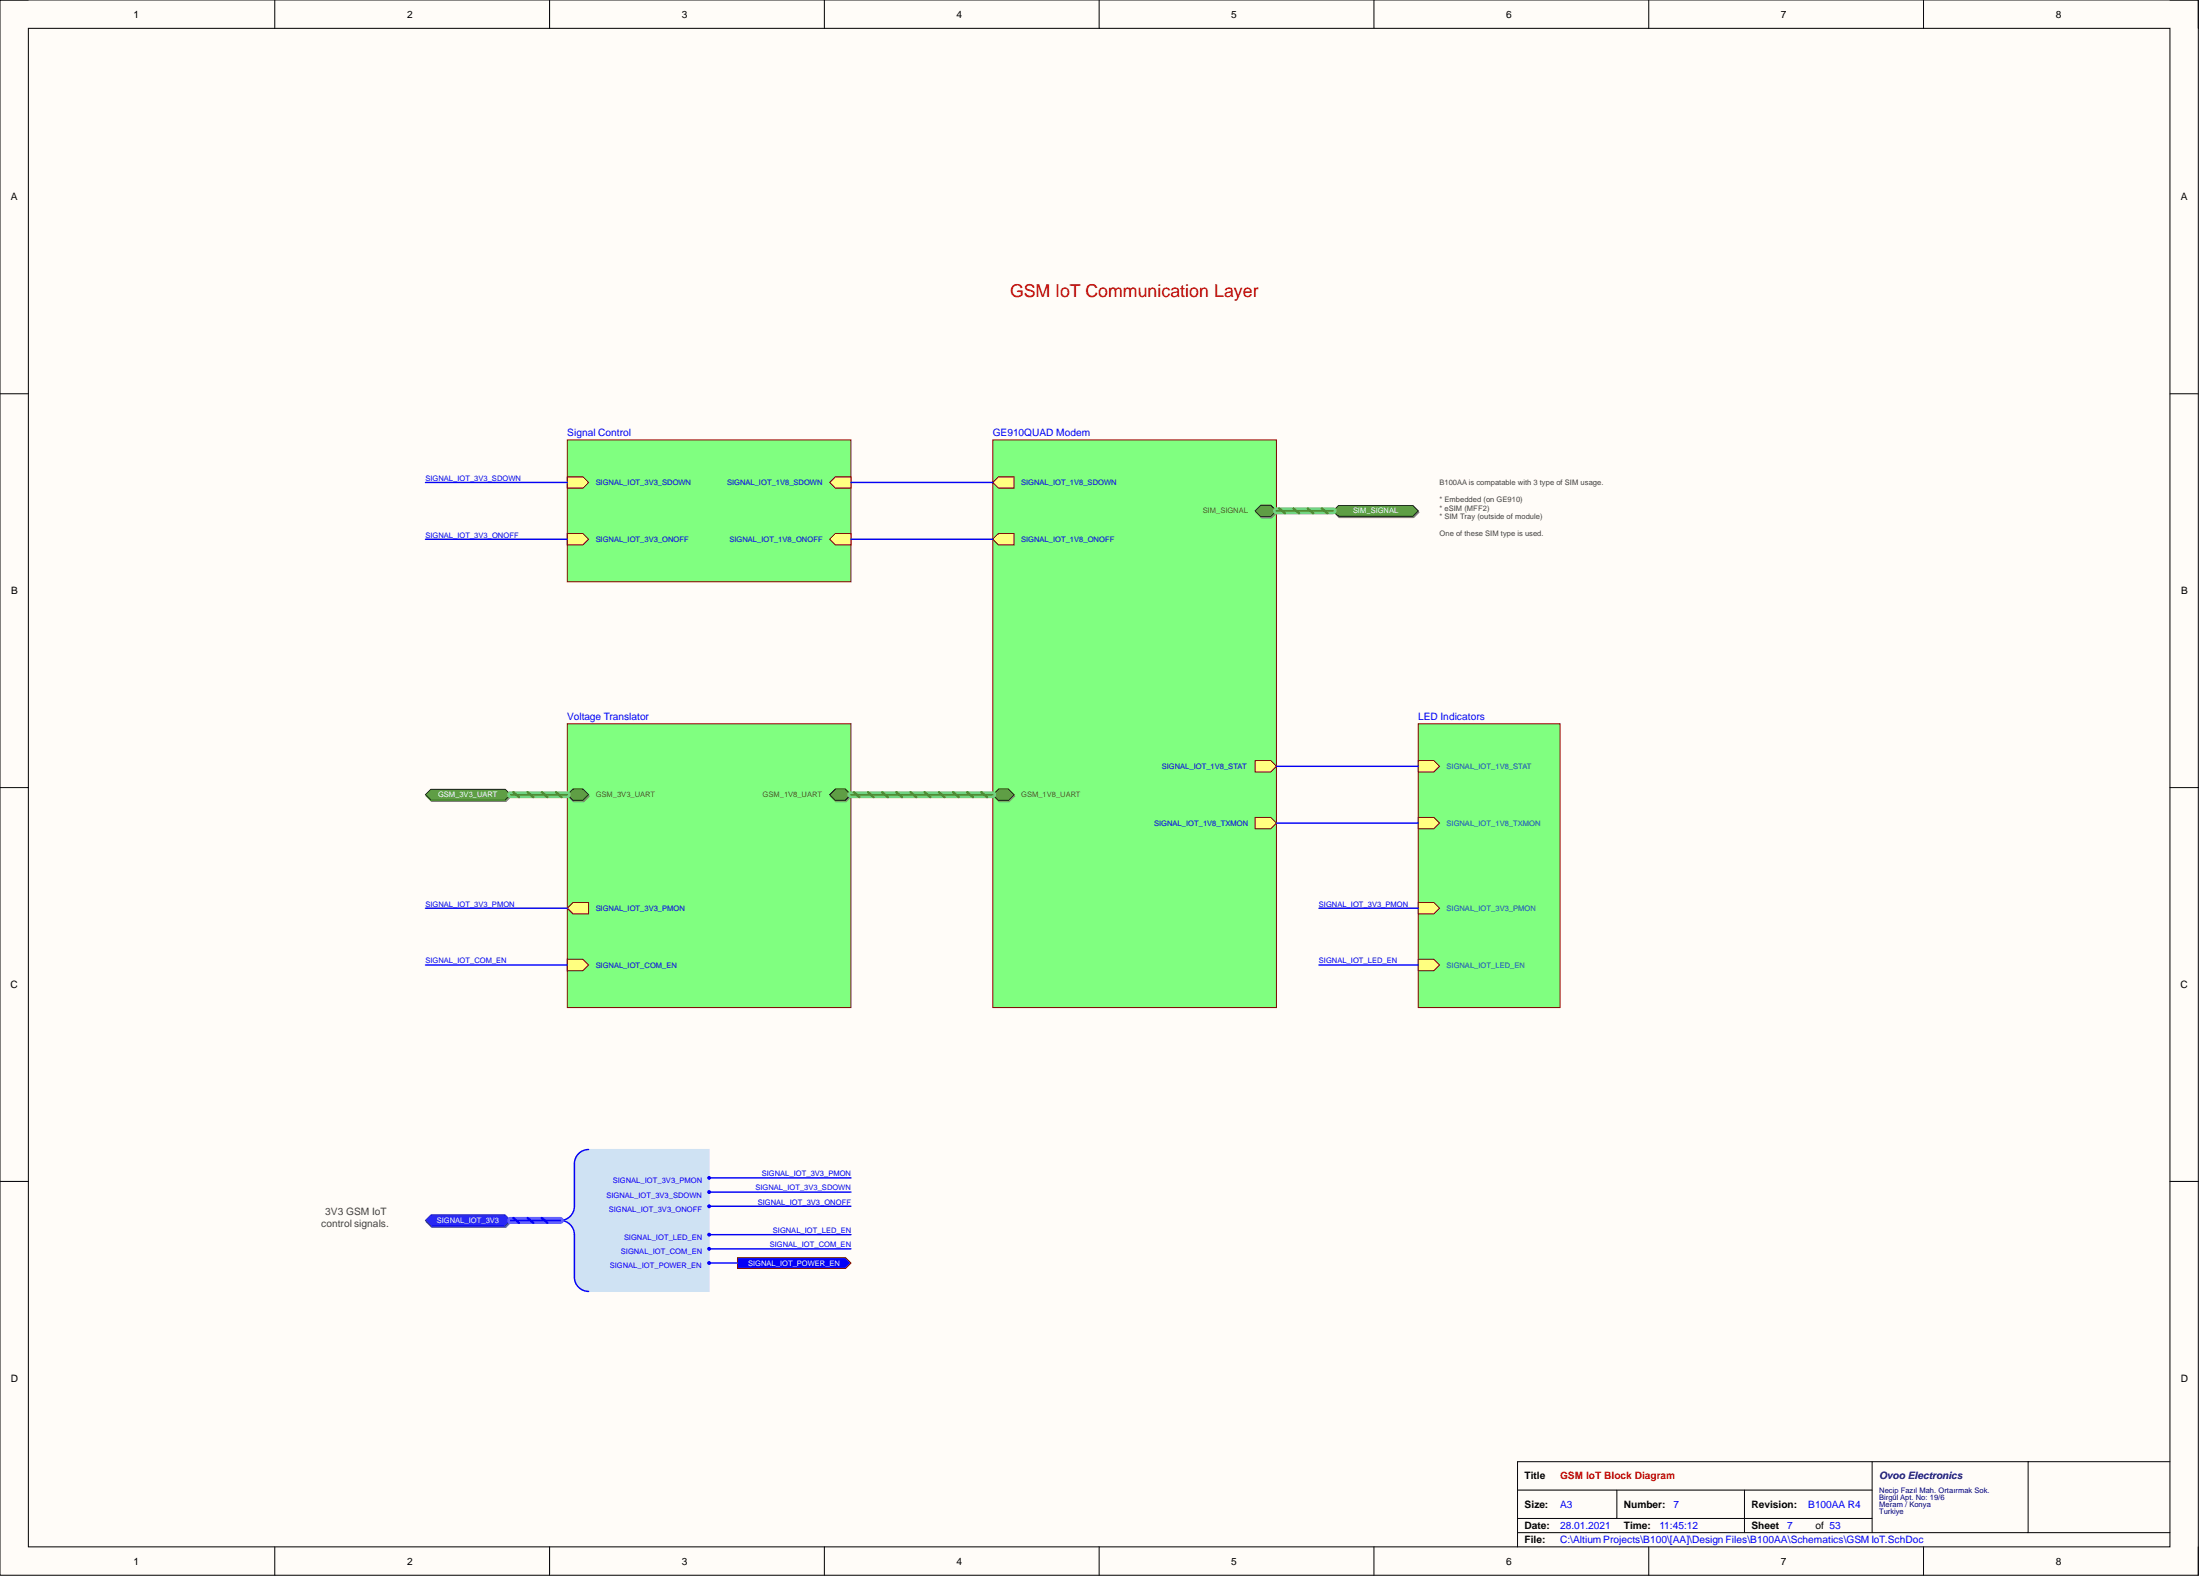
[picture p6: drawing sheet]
<svg xmlns="http://www.w3.org/2000/svg" width="393mm" height="282mm" viewBox="0 0 393 282" stroke-linecap="round" stroke-linejoin="round" font-family="sans-serif">
<path d="M0 0h393v281.6h-393z" fill-rule="evenodd" fill="#fffcf8"/>
<path d="M0 0h393v281.6h-393z" fill="none" stroke="#000" stroke-width=".18"/>
<path d="M5.1 5.1h382.9v271.4h-382.9z" fill-rule="evenodd" fill="#fffcf8"/>
<g fill="none" stroke="#000" stroke-width=".18">
<path d="M0 0h5.1M49.1 0v5.1M98.3 0v5.1M147.4 0v5.1M196.5 0v5.1M245.7 0v5.1M294.8 0v5.1M343.9 0v5.1M388 0h5v5.1M5.1 5.1h382.9v271.4h-382.9zM0 70.4h5.1M388 70.4h5"/>
<path d="M0 140.8h5.1M388 140.8h5M0 211.2h5.1M388 211.2h5M49.1 276.5v5.1M98.3 276.5v5.1M147.4 276.5v5.1M196.5 276.5v5.1M245.7 276.5v5.1M271.3 266.3h63.4M271.3 273.9h116.7M271.3 271.4h63.4"/>
<path d="M289.1 266.3v5.1M294.8 276.5v5.1M311.9 266.3v7.6M334.7 261.3v12.6M343.9 276.5v5.1M362.6 261.3v12.6M388 261.3h-116.7v15.2M393 276.5v5.1"/>
</g>
<path d="M177.5 78.6h50.7v101.5h-50.7z" fill-rule="evenodd" fill="#80ff80"/>
<path d="M177.5 78.6h50.7v101.5h-50.7z" fill="none" stroke="#800000" stroke-width=".18"/>
<path d="M224.4 136h2.8l1 1-1 1h-2.8z" fill-rule="evenodd" fill="#ffff80"/>
<path d="M224.4 136h2.8l1 1-1 1h-2.8z" fill="none" stroke="#800000" stroke-width=".18"/>
<path d="M224.4 146.1h2.8l1 1-1 1h-2.8z" fill-rule="evenodd" fill="#ffff80"/>
<path d="M224.4 146.1h2.8l1 1-1 1h-2.8z" fill="none" stroke="#800000" stroke-width=".18"/>
<path d="M178.5 95.4h2.8v2h-2.8l-1-1z" fill-rule="evenodd" fill="#ffff80"/>
<path d="M178.5 95.4h2.8v2h-2.8l-1-1z" fill="none" stroke="#800000" stroke-width=".18"/>
<path d="M178.6 141.3h1.8l1 1-1 1h-1.8l-1-1z" fill-rule="evenodd" fill="#8ba480"/>
<path d="M178.6 141.3h1.8l1 1-1 1h-1.8l-1-1z" fill="none" stroke="#77906c" stroke-width=".18"/>
<path d="M178.5 141h1.8l1 1-1 1.1h-1.8l-1-1.1z" fill-rule="evenodd" fill="#609e45"/>
<path d="M178.5 141h1.8l1 1-1 1.1h-1.8l-1-1.1z" fill="none" stroke="#003a00" stroke-width=".18"/>
<path d="M178.5 85.2h2.8v2.1h-2.8l-1-1.1z" fill-rule="evenodd" fill="#ffff80"/>
<path d="M178.5 85.2h2.8v2.1h-2.8l-1-1.1z" fill="none" stroke="#800000" stroke-width=".18"/>
<path d="M225.6 90.5h1.7l1 1.1-1 1h-1.7l-1.1-1z" fill-rule="evenodd" fill="#8ba480"/>
<path d="M225.6 90.5h1.7l1 1.1-1 1h-1.7l-1.1-1z" fill="none" stroke="#77906c" stroke-width=".18"/>
<path d="M225.4 90.3h1.8l1 1-1 1h-1.8l-1-1z" fill-rule="evenodd" fill="#609e45"/>
<path d="M225.4 90.3h1.8l1 1-1 1h-1.8l-1-1z" fill="none" stroke="#003a00" stroke-width=".18"/>
<path d="M101.4 78.6h50.7v25.4h-50.7z" fill-rule="evenodd" fill="#80ff80"/>
<path d="M101.4 78.6h50.7v25.4h-50.7z" fill="none" stroke="#800000" stroke-width=".18"/>
<path d="M101.4 85.2h2.8l1 1-1 1.1h-2.8z" fill-rule="evenodd" fill="#ffff80"/>
<path d="M101.4 85.2h2.8l1 1-1 1.1h-2.8z" fill="none" stroke="#800000" stroke-width=".18"/>
<path d="M101.4 95.4h2.8l1 1-1 1h-2.8z" fill-rule="evenodd" fill="#ffff80"/>
<path d="M101.4 95.4h2.8l1 1-1 1h-2.8z" fill="none" stroke="#800000" stroke-width=".18"/>
<path d="M149.4 85.2h2.7v2.1h-2.7l-1.1-1.1z" fill-rule="evenodd" fill="#ffff80"/>
<path d="M149.4 85.2h2.7v2.1h-2.7l-1.1-1.1z" fill="none" stroke="#800000" stroke-width=".18"/>
<path d="M149.4 95.4h2.7v2h-2.7l-1.1-1z" fill-rule="evenodd" fill="#ffff80"/>
<path d="M149.4 95.4h2.7v2h-2.7l-1.1-1z" fill="none" stroke="#800000" stroke-width=".18"/>
<path d="M101.4 129.4h50.7v50.7h-50.7z" fill-rule="evenodd" fill="#80ff80"/>
<path d="M101.4 129.4h50.7v50.7h-50.7z" fill="none" stroke="#800000" stroke-width=".18"/>
<path d="M102.6 141.3h1.7l1.1 1-1.1 1h-1.7l-1-1z" fill-rule="evenodd" fill="#8ba480"/>
<path d="M102.6 141.3h1.7l1.1 1-1.1 1h-1.7l-1-1z" fill="none" stroke="#77906c" stroke-width=".18"/>
<path d="M102.4 141h1.8l1 1-1 1.1h-1.8l-1-1.1z" fill-rule="evenodd" fill="#609e45"/>
<path d="M102.4 141h1.8l1 1-1 1.1h-1.8l-1-1.1z" fill="none" stroke="#003a00" stroke-width=".18"/>
<path d="M101.4 171.5h2.8l1 1-1 1h-2.8z" fill-rule="evenodd" fill="#ffff80"/>
<path d="M101.4 171.5h2.8l1 1-1 1h-2.8z" fill="none" stroke="#800000" stroke-width=".18"/>
<path d="M149.5 141.3h1.8l1 1-1 1h-1.8l-1-1z" fill-rule="evenodd" fill="#8ba480"/>
<path d="M149.5 141.3h1.8l1 1-1 1h-1.8l-1-1z" fill="none" stroke="#77906c" stroke-width=".18"/>
<path d="M149.4 141h1.7l1 1-1 1.1h-1.7l-1.1-1.1z" fill-rule="evenodd" fill="#609e45"/>
<path d="M149.4 141h1.7l1 1-1 1.1h-1.7l-1.1-1.1z" fill="none" stroke="#003a00" stroke-width=".18"/>
<path d="M102.4 161.3h2.8v2.1h-2.8l-1-1.1z" fill-rule="evenodd" fill="#ffff80"/>
<path d="M102.4 161.3h2.8v2.1h-2.8l-1-1.1z" fill="none" stroke="#800000" stroke-width=".18"/>
<path d="M253.6 129.4h25.3v50.7h-25.3z" fill-rule="evenodd" fill="#80ff80"/>
<path d="M253.6 129.4h25.3v50.7h-25.3z" fill="none" stroke="#800000" stroke-width=".18"/>
<path d="M253.6 161.3h2.8l1 1-1 1.1h-2.8z" fill-rule="evenodd" fill="#ffff80"/>
<path d="M253.6 161.3h2.8l1 1-1 1.1h-2.8z" fill="none" stroke="#800000" stroke-width=".18"/>
<path d="M253.6 136h2.8l1 1-1 1h-2.8z" fill-rule="evenodd" fill="#ffff80"/>
<path d="M253.6 136h2.8l1 1-1 1h-2.8z" fill="none" stroke="#800000" stroke-width=".18"/>
<path d="M253.6 171.5h2.8l1 1-1 1h-2.8z" fill-rule="evenodd" fill="#ffff80"/>
<path d="M253.6 171.5h2.8l1 1-1 1h-2.8z" fill="none" stroke="#800000" stroke-width=".18"/>
<path d="M253.6 146.1h2.8l1 1-1 1h-2.8z" fill-rule="evenodd" fill="#ffff80"/>
<path d="M253.6 146.1h2.8l1 1-1 1h-2.8z" fill="none" stroke="#800000" stroke-width=".18"/>
<path d="M104 205.8l1.2-.3h21.6v25.3h-21.6l-1.2-.3-1-.9-.3-1.3v-8.3l-.6-1-1.3-.9 1.3-.8 .6-1.1v-8.2l.3-1.3z" fill-rule="evenodd" fill="#cfe2f3"/>
<path d="M104 205.8l1.2-.3h21.6v25.3h-21.6l-1.2-.3-1-.9-.3-1.3v-8.3l-.6-1-1.3-.9 1.3-.8 .6-1.1v-8.2l.3-1.3z" fill="none" stroke="#cfe2f3" stroke-width=".18"/>
<path d="M105.2 205.5a2.54 2.54 0 0 0-2.5 2.5v7.6a2.53 2.53 0 0 1-2.5 2.5 2.54 2.54 0 0 1 2.5 2.6v7.6a2.54 2.54 0 0 0 2.5 2.5" fill="none" stroke="#00f" stroke-width=".25"/>
<circle cx="126.8" cy="223.2" r=".26" fill="#00f"/>
<circle cx="126.8" cy="223.2" r=".26" fill="none" stroke="#00f" stroke-width=".18"/>
<circle cx="126.8" cy="225.8" r=".26" fill="#00f"/>
<circle cx="126.8" cy="225.8" r=".26" fill="none" stroke="#00f" stroke-width=".18"/>
<circle cx="126.8" cy="220.7" r=".26" fill="#00f"/>
<circle cx="126.8" cy="220.7" r=".26" fill="none" stroke="#00f" stroke-width=".18"/>
<circle cx="126.8" cy="213.1" r=".26" fill="#00f"/>
<circle cx="126.8" cy="213.1" r=".26" fill="none" stroke="#00f" stroke-width=".18"/>
<circle cx="126.8" cy="215.6" r=".26" fill="#00f"/>
<circle cx="126.8" cy="215.6" r=".26" fill="none" stroke="#00f" stroke-width=".18"/>
<circle cx="126.8" cy="210.5" r=".26" fill="#00f"/>
<circle cx="126.8" cy="210.5" r=".26" fill="none" stroke="#00f" stroke-width=".18"/>
<path d="M76.2 218.4l1-1h13.2l1 1-1 1h-13.2z" fill-rule="evenodd" fill="#7474ca"/>
<path d="M76.2 218.4l1-1h13.2l1 1-1 1h-13.2z" fill="none" stroke="#6060b6" stroke-width=".18"/>
<path d="M76.1 218.1l1-1h13.2l1 1-1 1h-13.2z" fill-rule="evenodd" fill="#2828ff"/>
<path d="M76.1 218.1l1-1h13.2l1 1-1 1h-13.2z" fill="none" stroke="#00009b" stroke-width=".18"/>
<path d="M77.2 141.3h13.3l.9 1-.9 .9h-13.3l-1-.9z" fill-rule="evenodd" fill="#8ba480"/>
<path d="M77.2 141.3h13.3l.9 1-.9 .9h-13.3l-1-.9z" fill="none" stroke="#77906c" stroke-width=".18"/>
<path d="M77 141.1h13.3l1 .9-1 1h-13.3l-.9-1z" fill-rule="evenodd" fill="#609e45"/>
<path d="M77 141.1h13.3l1 .9-1 1h-13.3l-.9-1z" fill="none" stroke="#003a00" stroke-width=".18"/>
<g fill="none" stroke="#00f" stroke-width=".25">
<path d="M76.1 96.4h25.3M76.1 86.2h25.3M152.1 96.4h25.4M152.1 86.2h25.4M228.2 137h25.4M228.2 147.1h25.4M76.1 172.5h25.3M76.1 162.3h25.3M235.8 172.5h17.8M235.8 162.3h17.8M91.3 218.1h8.9M126.8 215.6h25.3"/>
<path d="M126.8 213.1h25.3M126.8 210.5h25.3"/>
</g>
<path d="M91.3 218.1h8.9" fill="none" stroke="#5a5aff" stroke-width="1.3"/>
<path d="M91.8 217.7l1 .9M94.3 217.7l1 .9M96.9 217.7l1 .9" fill="none" stroke="#00f" stroke-width=".38"/>
<path d="M91.3 142h10.1M152.1 142h25.4" fill="none" stroke="#92d077" stroke-width="1.3"/>
<g fill="none" stroke="#38761d" stroke-width=".38">
<path d="M91.8 141.6l1 .9M94.3 141.6l1 .9M96.9 141.6l1 .9M99.4 141.6l1 .9M152.7 141.6l1 .9M155.2 141.6l1 .9M157.7 141.6l1 .9M160.3 141.6l1 .9M162.8 141.6l1 .9M165.3 141.6l1 .9M167.9 141.6l1 .9M170.4 141.6l1 .9"/>
<path d="M172.9 141.6l1.1 .9M175.5 141.6l1 .9"/>
</g>
<path d="M91.3 142h10.1M152.1 142h25.4" fill="none" stroke="#38761d" stroke-width=".25"/>
<path d="M131.9 224.8h19.3l.9 1-.9 .9h-19.3z" fill-rule="evenodd" fill="#00f"/>
<path d="M131.9 224.8h19.3l.9 1-.9 .9h-19.3z" fill="none" stroke="#800000" stroke-width=".18"/>
<path d="M126.8 223.2h25.3M126.8 220.7h25.3M126.8 225.8h5.1" fill="none" stroke="#00f" stroke-width=".25"/>
<path d="M239.4 90.6h13.4l.9 1-.9 .9h-13.4l-.9-.9z" fill-rule="evenodd" fill="#8ba480"/>
<path d="M239.4 90.6h13.4l.9 1-.9 .9h-13.4l-.9-.9z" fill="none" stroke="#77906c" stroke-width=".18"/>
<path d="M239.3 90.4h13.3l1 .9-1 1h-13.3l-.9-1z" fill-rule="evenodd" fill="#609e45"/>
<path d="M239.3 90.4h13.3l1 .9-1 1h-13.3l-.9-1z" fill="none" stroke="#003a00" stroke-width=".18"/>
<path d="M228.2 91.3h10.2" fill="none" stroke="#92d077" stroke-width="1.3"/>
<path d="M228.7 90.9l1 .9M231.3 90.9l1 .9M233.8 90.9l1 .9M236.3 90.9l1 .9" fill="none" stroke="#38761d" stroke-width=".38"/>
<path d="M228.2 91.3h10.2" fill="none" stroke="#38761d" stroke-width=".25"/>
<text font-size="3.2" fill="#f00" x="180.6" y="53.1">GSM IoT Communication Layer</text>
<g font-size="1.8">
<text x="23.9" y="3.2">1</text>
<text x="72.8" y="3.2">2</text>
<text x="121.9" y="3.2">3</text>
<text x="171" y="3.2">4</text>
<text x="220.1" y="3.2">5</text>
<text x="269.3" y="3.2">6</text>
<text x="318.4" y="3.2">7</text>
<text x="367.6" y="3.2">8</text>
<text x="1.9" y="35.8">A</text>
<text x="389.9" y="35.8">A</text>
<text x="2" y="106.2">B</text>
<text x="390" y="106.2">B</text>
<text x="1.9" y="176.6">C</text>
<text x="389.9" y="176.6">C</text>
<text x="1.9" y="247">D</text>
<text x="389.9" y="247">D</text>
<text x="272.6" y="264.4">Title</text>
<text x="272.6" y="269.5">Size:</text>
<text x="290.3" y="269.5">Number:</text>
<text x="313.2" y="269.5">Revision:</text>
<text x="272.6" y="273.3">Date:</text>
<text x="272.6" y="275.8">File:</text>
<text x="290.3" y="273.3">Time:</text>
<text x="313.2" y="273.3">Sheet</text>
<text x="324.6" y="273.3">of 53</text>
<text x="23.9" y="279.7">1</text>
<text x="72.8" y="279.7">2</text>
<text x="121.9" y="279.7">3</text>
<text x="171" y="279.7">4</text>
<text x="220.1" y="279.7">5</text>
<text x="269.3" y="279.7">6</text>
<text x="318.4" y="279.7">7</text>
<text x="367.6" y="279.7">8</text>
</g>
<g font-size="1.8" fill="#00f">
<text x="101.4" y="78">Signal Control</text>
<text x="177.5" y="78">GE910QUAD Modem</text>
<text x="101.4" y="128.7">Voltage Translator</text>
<text x="253.6" y="128.7">LED Indicators</text>
<text x="278.9" y="269.5">A3</text>
<text x="299.2" y="269.5">7</text>
<text x="323.3" y="269.5">B100AA R4</text>
<text x="278.9" y="273.3">28.01.2021</text>
<text x="278.9" y="275.8">C:\Altium Projects\B100\[AA]\Design Files\B100AA\Schematics\GSM IoT.SchDoc</text>
<text x="296.7" y="273.3">11:45:12</text>
<text x="319.5" y="273.3">7</text>
</g>
<g font-size="1.8" fill="#434343">
<text x="57.4" y="219.3">control signals.</text>
<text x="58.2" y="217.3">3V3 GSM IoT</text>
</g>
<text font-size="1.8" fill="#f00" x="278.9" y="264.4">GSM IoT Block Diagram</text>
<text font-size="1.8" fill="#000080" x="336" y="264.4">Ovoo Electronics</text>
<g font-size="1.4" fill="#00f">
<text x="76.1" y="85.9">SIGNAL_IOT_3V3_SDOWN</text>
<text x="106.5" y="86.7">SIGNAL_IOT_3V3_SDOWN</text>
<text x="130" y="86.7">SIGNAL_IOT_1V8_SDOWN</text>
<text x="182.6" y="86.7">SIGNAL_IOT_1V8_SDOWN</text>
<text x="76.1" y="96.1">SIGNAL_IOT_3V3_ONOFF</text>
<text x="106.5" y="96.8">SIGNAL_IOT_3V3_ONOFF</text>
<text x="130.4" y="96.8">SIGNAL_IOT_1V8_ONOFF</text>
<text x="182.6" y="96.8">SIGNAL_IOT_1V8_ONOFF</text>
<text x="207.7" y="137.4">SIGNAL_IOT_1V8_STAT</text>
<text x="206.4" y="147.6">SIGNAL_IOT_1V8_TXMON</text>
<text x="76.1" y="162">SIGNAL_IOT_3V3_PMON</text>
<text x="106.5" y="162.8">SIGNAL_IOT_3V3_PMON</text>
<text x="235.8" y="162">SIGNAL_IOT_3V3_PMON</text>
<text x="76.1" y="172.2">SIGNAL_IOT_COM_EN</text>
<text x="106.5" y="172.9">SIGNAL_IOT_COM_EN</text>
<text x="235.8" y="172.2">SIGNAL_IOT_LED_EN</text>
<text x="108.4" y="214">SIGNAL_IOT_3V3_SDOWN</text>
<text x="109.6" y="211.5">SIGNAL_IOT_3V3_PMON</text>
<text x="135.1" y="212.8">SIGNAL_IOT_3V3_SDOWN</text>
<text x="135.5" y="215.3">SIGNAL_IOT_3V3_ONOFF</text>
<text x="136.2" y="210.2">SIGNAL_IOT_3V3_PMON</text>
<text x="108.9" y="216.6">SIGNAL_IOT_3V3_ONOFF</text>
<text x="111.6" y="221.7">SIGNAL_IOT_LED_EN</text>
<text x="138.2" y="220.4">SIGNAL_IOT_LED_EN</text>
<text x="109" y="226.7">SIGNAL_IOT_POWER_EN</text>
<text x="111" y="224.2">SIGNAL_IOT_COM_EN</text>
<text x="137.7" y="222.9">SIGNAL_IOT_COM_EN</text>
</g>
<g font-size="1.4" fill="#434343">
<text x="257.4" y="86.7">B100AA is compatable with 3 type of SIM usage.</text>
<text x="257.4" y="89.7">* Embedded (on GE910)</text>
<text x="257.4" y="91.3">* eSIM (MFF2)</text>
<text x="257.4" y="92.8">* SIM Tray (outside of module)</text>
<text x="257.4" y="95.8">One of these SIM type is used.</text>
</g>
<g font-size="1.4" fill="#38761d">
<text x="215" y="91.8">SIM_SIGNAL</text>
<text x="106.5" y="142.5">GSM_3V3_UART</text>
<text x="136.3" y="142.5">GSM_1V8_UART</text>
<text x="182.6" y="142.5">GSM_1V8_UART</text>
</g>
<g font-size="1.4" fill="#fff">
<text x="241.9" y="91.8">SIM_SIGNAL</text>
<text x="78.3" y="142.5">GSM_3V3_UART</text>
<text x="78.1" y="218.6">SIGNAL_IOT_3V3</text>
<text x="133.8" y="226.2">SIGNAL_IOT_POWER_EN</text>
</g>
<g font-size="1.4" fill="#15c">
<text x="258.6" y="137.4">SIGNAL_IOT_1V8_STAT</text>
<text x="258.6" y="147.6">SIGNAL_IOT_1V8_TXMON</text>
<text x="258.6" y="162.8">SIGNAL_IOT_3V3_PMON</text>
<text x="258.6" y="172.9">SIGNAL_IOT_LED_EN</text>
</g>
<g font-size="1.4" fill="#000080">
<text x="336" y="266.8">Necip Fazıl Mah. Ortaırmak Sok.</text>
<text x="336" y="268.1">Birgül Apt. No: 19/6</text>
<text x="336" y="269.3">Meram / Konya</text>
<text x="336" y="270.6">Turkiye</text>
</g>
</svg>
